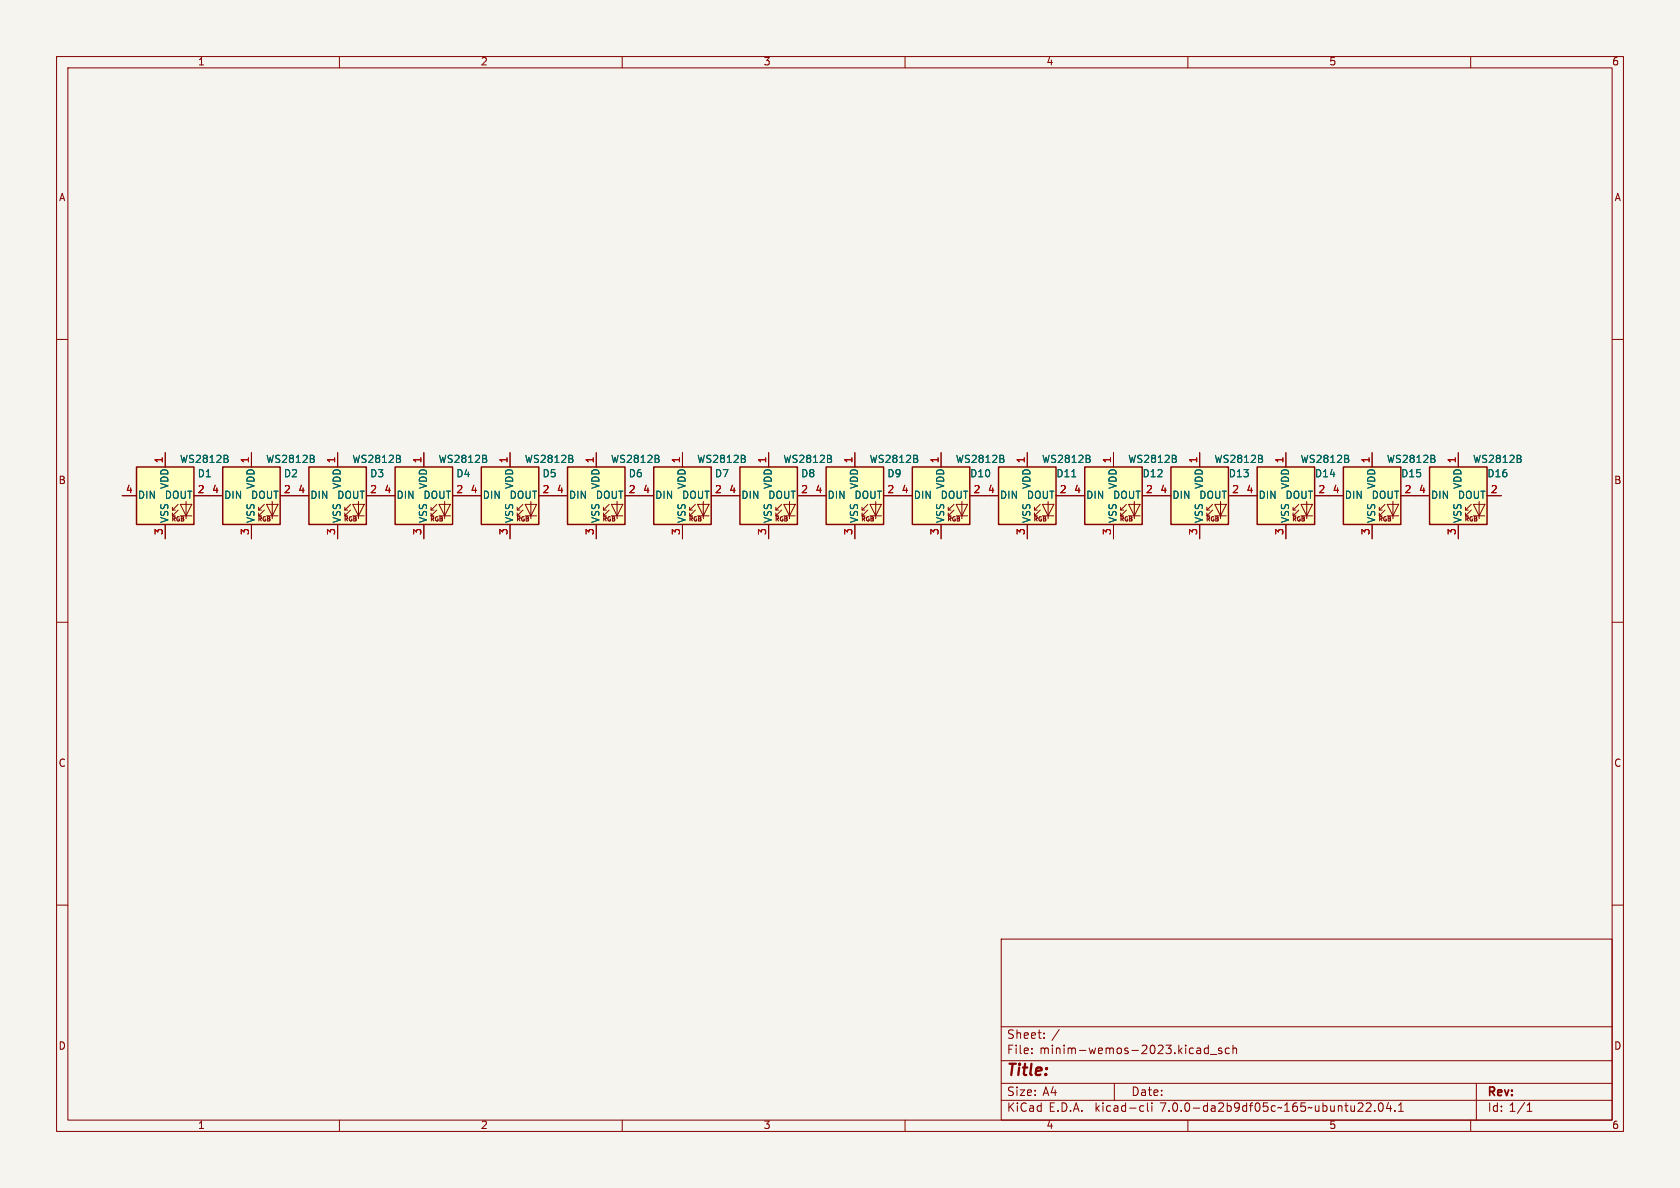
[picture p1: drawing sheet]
<svg xmlns="http://www.w3.org/2000/svg" width="297mm" height="210mm" viewBox="0 0 297 210" stroke-linecap="round" stroke-linejoin="round" font-family="sans-serif">
<path d="M0 0h297v210h-297z" fill="#f5f4ef" stroke="#f5f4ef" stroke-width=".18"/>
<g fill="none" stroke="#840000" stroke-width=".18">
<path d="M10 10h277v190h-277zM12 12h273v186h-273zM60 10v2M110 10v2M160 10v2M210 10v2M260 10v2M10 60h2M285 60h2M21.6 87.6h2.5M29.2 80v2.6M29.2 92.7v2.6"/>
<path d="M30.5 90.2h.5M31.5 90.2l-1 1v-.5M31.5 89.2l-1 1v-.5M31.9 89.2h2l-1 2zM31.9 91.2h2M32.9 88.6v3.1M34.3 87.6h5.1M44.4 80v2.6M44.4 92.7v2.6M45.7 90.2h.5M46.7 90.2l-1 1v-.5M46.7 89.2l-1 1v-.5"/>
<path d="M47.1 89.2h2l-1 2zM47.1 91.2h2M48.1 88.6v3.1M49.5 87.6h5.1M59.7 80v2.6M59.7 92.7v2.6M61 90.2h.5M62 90.2l-1 1v-.5M62 89.2l-1 1v-.5M62.4 89.2h2l-1 2zM62.4 91.2h2M63.4 88.6v3.1"/>
<path d="M64.8 87.6h5M74.9 80v2.6M74.9 92.7v2.6M76.2 90.2h.5M77.2 90.2l-1 1v-.5M77.2 89.2l-1 1v-.5M77.6 89.2h2l-1 2zM77.6 91.2h2M78.6 88.6v3.1M80 87.6h5.1M90.2 80v2.6M90.2 92.7v2.6"/>
<path d="M91.4 90.2h.5M92.5 90.2l-1.1 1v-.5M92.5 89.2l-1.1 1v-.5M92.8 89.2h2.1l-1 2zM92.8 91.2h2.1M93.9 88.6v3.1M95.2 87.6h5.1M105.4 80v2.6M105.4 92.7v2.6M106.7 90.2h.5M107.7 90.2l-1 1v-.5M107.7 89.2l-1 1v-.5"/>
<path d="M108.1 89.2h2l-1 2zM108.1 91.2h2M109.1 88.6v3.1M110.5 87.6h5.1M120.6 80v2.6M120.6 92.7v2.6M121.9 90.2h.5M122.9 90.2l-1 1v-.5M122.9 89.2l-1 1v-.5M123.3 89.2h2l-1 2zM123.3 91.2h2M124.3 88.6v3.1"/>
<path d="M125.7 87.6h5.1M135.9 80v2.6M135.9 92.7v2.6M137.2 90.2h.5M138.2 90.2l-1 1v-.5M138.2 89.2l-1 1v-.5M138.6 89.2h2l-1 2zM138.6 91.2h2M139.6 88.6v3.1M141 87.6h5M151.1 80v2.6M151.1 92.7v2.6"/>
<path d="M152.4 90.2h.5M153.4 90.2l-1 1v-.5M153.4 89.2l-1 1v-.5M153.8 89.2h2l-1 2zM153.8 91.2h2M154.8 88.6v3.1M156.2 87.6h5.1M166.4 80v2.6M166.4 92.7v2.6M167.6 90.2h.5M168.7 90.2l-1.1 1v-.5M168.7 89.2l-1.1 1v-.5"/>
<path d="M169 89.2h2.1l-1 2zM169 91.2h2.1M170.1 88.6v3.1M171.4 87.6h5.1M181.6 80v2.6M181.6 92.7v2.6M182.9 90.2h.5M183.9 90.2l-1 1v-.5M183.9 89.2l-1 1v-.5M184.3 89.2h2l-1 2zM184.3 91.2h2M185.3 88.6v3.1"/>
<path d="M186.7 87.6h5.1M196.8 80v2.6M196.8 92.7v2.6M198.1 90.2h.5M199.1 90.2l-1 1v-.5M199.1 89.2l-1 1v-.5M199.5 89.2h2l-1 2zM199.5 91.2h2M200.5 88.6v3.1M201.9 87.6h5.1M212.1 80v2.6M212.1 92.7v2.6"/>
<path d="M213.4 90.2h.5M214.4 90.2l-1 1v-.5M214.4 89.2l-1 1v-.5M214.8 89.2h2l-1 2zM214.8 91.2h2M215.8 88.6v3.1M217.2 87.6h5M227.3 80v2.6M227.3 92.7v2.6M228.6 90.2h.5M229.6 90.2l-1 1v-.5M229.6 89.2l-1 1v-.5"/>
<path d="M230 89.2h2l-1 2zM230 91.2h2M231 88.6v3.1M232.4 87.6h5.1M242.6 80v2.6M242.6 92.7v2.6M243.8 90.2h.5M244.9 90.2l-1.1 1v-.5M244.9 89.2l-1.1 1v-.5M245.2 89.2h2.1l-1 2zM245.2 91.2h2.1M246.3 88.6v3.1"/>
<path d="M247.6 87.6h5.1M257.8 80v2.6M257.8 92.7v2.6M259.1 90.2h.5M260.1 90.2l-1 1v-.5M260.1 89.2l-1 1v-.5M260.5 89.2h2l-1 2zM260.5 91.2h2M261.5 88.6v3.1M262.9 87.6h2.5M10 110h2M285 110h2"/>
<path d="M10 160h2M285 160h2M177 166h108v32h-108zM60 198v2M110 198v2M160 198v2M177 194.5h108M177 191.5h108M177 187.5h108M177 181.5h108M182.4 186.1v.2M182.4 185.3v.2"/>
<path d="M184.6 183.4v.2M184.6 182.6v.2M197 191.5v3M201.8 195.5h.4M202.2 196.4l-.4 .1M202.8 195v1.2l.3 .3M203.6 195v.1M203.6 195.5v1M210 198v2M213.6 184.8v1.5M213.6 185.3h-.4l-.3 .2v.5l.1 .2h.6M214 186.4h1.1"/>
<path d="M216 185.3h-.4l-.2 .2 .1 .2 .5 .1v.4h-.6M217.3 185.3h-.4l-.3 .2v.5l.2 .2h.5M218 185.4l.2-.1h.3l.1 1M218 184.8v1.5M241.5 195.1l.6-.1 .2 .1 .1 .3-.9 1.1h.9M243 196.3v.2M243.9 195h.1a.81 .81 0 0 1 .6 .6 .81 .81 0 0 1-.3 .8l-.1 .1a.81 .81 0 0 1-.6-.7 .81 .81 0 0 1 .3-.8zM245.5 194.9l-.4 1.1h.9M245.8 195.5v1M246.6 196.3v.2M247.2 196.5h.9M247.2 195.4l.5-.4v1.5"/>
<path d="M260 198v2M261 191.5v6.5M270 196.5h.8M270 195.4l.4-.4v1.5"/>
</g>
<g fill="#ffffc2" stroke="#ffffc2" stroke-width=".18">
<path d="M115.6 82.6h10.1v10.1h-10.1z"/>
<path d="M161.3 82.6h10.1v10.1h-10.1z"/>
<path d="M146 82.6h10.2v10.1h-10.2z"/>
<path d="M130.8 82.6h10.2v10.1h-10.2z"/>
<path d="M176.5 82.6h10.2v10.1h-10.2z"/>
<path d="M100.3 82.6h10.2v10.1h-10.2z"/>
<path d="M252.7 82.6h10.2v10.1h-10.2z"/>
<path d="M191.8 82.6h10.1v10.1h-10.1z"/>
<path d="M222.2 82.6h10.2v10.1h-10.2z"/>
<path d="M207 82.6h10.2v10.1h-10.2z"/>
<path d="M237.5 82.6h10.1v10.1h-10.1z"/>
<path d="M54.6 82.6h10.2v10.1h-10.2z"/>
<path d="M69.8 82.6h10.2v10.1h-10.2z"/>
<path d="M24.1 82.6h10.2v10.1h-10.2z"/>
<path d="M85.1 82.6h10.1v10.1h-10.1z"/>
<path d="M39.4 82.6h10.1v10.1h-10.1z"/>
</g>
<g fill="none" stroke="#840000" stroke-width=".25">
<path d="M24.1 82.6h10.2v10.1h-10.2zM39.4 82.6h10.1v10.1h-10.1zM54.6 82.6h10.2v10.1h-10.2zM69.8 82.6h10.2v10.1h-10.2zM85.1 82.6h10.1v10.1h-10.1zM100.3 82.6h10.2v10.1h-10.2zM115.6 82.6h10.1v10.1h-10.1zM130.8 82.6h10.2v10.1h-10.2zM146 82.6h10.2v10.1h-10.2zM161.3 82.6h10.1v10.1h-10.1zM176.5 82.6h10.2v10.1h-10.2zM191.8 82.6h10.1v10.1h-10.1z"/>
<path d="M207 82.6h10.2v10.1h-10.2zM222.2 82.6h10.2v10.1h-10.2zM237.5 82.6h10.1v10.1h-10.1zM252.7 82.6h10.2v10.1h-10.2z"/>
</g>
<g fill="none" stroke="#006464" stroke-width=".18">
<path d="M40.2 81.1l.1 .2-.1 .4M40.2 80.6v.4M55.5 81.1l.1 .2-.1 .4M55.5 80.6v.4M70.7 81.1l.1 .2-.1 .4M70.7 80.6v.4M85.9 81.1l.2 .2-.2 .4M85.9 80.6v.4M101.2 81.1l.1 .2-.1 .4M101.2 80.6v.4M116.4 81.1l.1 .2-.1 .4M116.4 80.6v.4"/>
<path d="M131.7 81.1l.1 .2-.1 .4M131.7 80.6v.4M146.9 81.1l.1 .2-.1 .4M146.9 80.6v.4M162.1 81.1l.2 .2-.2 .4M162.1 80.6v.4M177.4 81.1l.1 .2-.1 .4M177.4 80.6v.4M192.6 81.1l.1 .2-.1 .4M192.6 80.6v.4M207.9 81.1l.1 .2-.1 .4M207.9 80.6v.4"/>
<path d="M223.1 81.1l.1 .2-.1 .4M223.1 80.6v.4M238.3 81.1l.2 .2-.2 .4M238.3 80.6v.4M253.6 81.1l.1 .2-.1 .4M253.6 80.6v.4M268.8 81.1l.1 .2-.1 .4M268.8 80.6v.4"/>
</g>
<text font-size="2.8" fill="#840000" x="178" y="190.8">Title:</text>
<g font-size="2.1" fill="#840000">
<text x="178" y="183.9">Sheet:</text>
<text x="185.9" y="183.9">/</text>
<text x="178" y="186.6">File:</text>
<text x="183.8" y="186.6">minim-wemos-2023.kicad_sch</text>
<text x="178" y="196.8">KiCad</text>
<text x="178" y="194">Size:</text>
<text x="184.3" y="194">A4</text>
<text x="185.4" y="196.8">E.D.A.</text>
<text x="193.7" y="196.8">kicad-cli</text>
<text x="200" y="194">Date:</text>
<text x="205.2" y="196.8">7.0.0-da2b9df05c~165~ubuntu22.04.1</text>
<text x="263" y="194.2">Rev:</text>
<text x="263" y="196.8">Id: 1/1</text>
</g>
<g font-size="1.8" fill="#840000">
<text x="35" y="11.8">1</text>
<text x="85" y="11.8">2</text>
<text x="135" y="11.8">3</text>
<text x="185" y="11.8">4</text>
<text x="235" y="11.8">5</text>
<text x="285" y="11.8">6</text>
<text x="10.4" y="35.8">A</text>
<text x="285.4" y="35.8">A</text>
<text x="10.3" y="85.8">B</text>
<text x="285.3" y="85.8">B</text>
<text x="10.3" y="135.8">C</text>
<text x="285.3" y="135.8">C</text>
<text x="10.3" y="185.8">D</text>
<text x="285.3" y="185.8">D</text>
<text x="35" y="199.8">1</text>
<text x="85" y="199.8">2</text>
<text x="135" y="199.8">3</text>
<text x="185" y="199.8">4</text>
<text x="235" y="199.8">5</text>
<text x="285" y="199.8">6</text>
</g>
<g font-size="1.8" fill="#a90000">
<text x="29" y="81.9" transform="rotate(-90 29 81.9)">1</text>
<text x="44.2" y="81.9" transform="rotate(-90 44.2 81.9)">1</text>
<text x="59.4" y="81.9" transform="rotate(-90 59.4 81.9)">1</text>
<text x="74.7" y="81.9" transform="rotate(-90 74.7 81.9)">1</text>
<text x="89.9" y="81.9" transform="rotate(-90 89.9 81.9)">1</text>
<text x="105.2" y="81.9" transform="rotate(-90 105.2 81.9)">1</text>
<text x="120.4" y="81.9" transform="rotate(-90 120.4 81.9)">1</text>
<text x="135.6" y="81.9" transform="rotate(-90 135.6 81.9)">1</text>
<text x="150.9" y="81.9" transform="rotate(-90 150.9 81.9)">1</text>
<text x="166.1" y="81.9" transform="rotate(-90 166.1 81.9)">1</text>
<text x="181.4" y="81.9" transform="rotate(-90 181.4 81.9)">1</text>
<text x="196.6" y="81.9" transform="rotate(-90 196.6 81.9)">1</text>
<text x="211.8" y="81.9" transform="rotate(-90 211.8 81.9)">1</text>
<text x="227.1" y="81.9" transform="rotate(-90 227.1 81.9)">1</text>
<text x="242.3" y="81.9" transform="rotate(-90 242.3 81.9)">1</text>
<text x="257.6" y="81.9" transform="rotate(-90 257.6 81.9)">1</text>
<text x="22.2" y="87.4">4</text>
<text x="34.9" y="87.4">2</text>
<text x="37.4" y="87.4">4</text>
<text x="50.1" y="87.4">2</text>
<text x="52.7" y="87.4">4</text>
<text x="65.4" y="87.4">2</text>
<text x="67.9" y="87.4">4</text>
<text x="80.6" y="87.4">2</text>
<text x="83.2" y="87.4">4</text>
<text x="95.9" y="87.4">2</text>
<text x="98.4" y="87.4">4</text>
<text x="111.1" y="87.4">2</text>
<text x="113.6" y="87.4">4</text>
<text x="126.3" y="87.4">2</text>
<text x="128.9" y="87.4">4</text>
<text x="141.6" y="87.4">2</text>
<text x="144.1" y="87.4">4</text>
<text x="156.8" y="87.4">2</text>
<text x="159.4" y="87.4">4</text>
<text x="172.1" y="87.4">2</text>
<text x="174.6" y="87.4">4</text>
<text x="187.3" y="87.4">2</text>
<text x="189.8" y="87.4">4</text>
<text x="202.5" y="87.4">2</text>
<text x="205.1" y="87.4">4</text>
<text x="217.8" y="87.4">2</text>
<text x="220.3" y="87.4">4</text>
<text x="233" y="87.4">2</text>
<text x="235.6" y="87.4">4</text>
<text x="248.3" y="87.4">2</text>
<text x="250.8" y="87.4">4</text>
<text x="263.5" y="87.4">2</text>
<text x="29" y="94.6" transform="rotate(-90 29 94.6)">3</text>
<text x="44.2" y="94.6" transform="rotate(-90 44.2 94.6)">3</text>
<text x="59.4" y="94.6" transform="rotate(-90 59.4 94.6)">3</text>
<text x="74.7" y="94.6" transform="rotate(-90 74.7 94.6)">3</text>
<text x="89.9" y="94.6" transform="rotate(-90 89.9 94.6)">3</text>
<text x="105.2" y="94.6" transform="rotate(-90 105.2 94.6)">3</text>
<text x="120.4" y="94.6" transform="rotate(-90 120.4 94.6)">3</text>
<text x="135.6" y="94.6" transform="rotate(-90 135.6 94.6)">3</text>
<text x="150.9" y="94.6" transform="rotate(-90 150.9 94.6)">3</text>
<text x="166.1" y="94.6" transform="rotate(-90 166.1 94.6)">3</text>
<text x="181.4" y="94.6" transform="rotate(-90 181.4 94.6)">3</text>
<text x="196.6" y="94.6" transform="rotate(-90 196.6 94.6)">3</text>
<text x="211.8" y="94.6" transform="rotate(-90 211.8 94.6)">3</text>
<text x="227.1" y="94.6" transform="rotate(-90 227.1 94.6)">3</text>
<text x="242.3" y="94.6" transform="rotate(-90 242.3 94.6)">3</text>
<text x="257.6" y="94.6" transform="rotate(-90 257.6 94.6)">3</text>
</g>
<g font-size="1.8" fill="#006464">
<text x="31.7" y="82.1">WS2812B</text>
<text x="47" y="82.1">WS2812B</text>
<text x="62.2" y="82.1">WS2812B</text>
<text x="77.5" y="82.1">WS2812B</text>
<text x="92.7" y="82.1">WS2812B</text>
<text x="107.9" y="82.1">WS2812B</text>
<text x="123.2" y="82.1">WS2812B</text>
<text x="138.4" y="82.1">WS2812B</text>
<text x="153.7" y="82.1">WS2812B</text>
<text x="168.9" y="82.1">WS2812B</text>
<text x="184.1" y="82.1">WS2812B</text>
<text x="199.4" y="82.1">WS2812B</text>
<text x="214.6" y="82.1">WS2812B</text>
<text x="229.9" y="82.1">WS2812B</text>
<text x="245.1" y="82.1">WS2812B</text>
<text x="260.3" y="82.1">WS2812B</text>
<text x="24.4" y="88.5">DIN</text>
<text x="29" y="88.5">DOUT</text>
<text x="30" y="86.6" transform="rotate(-90 30 86.6)">VDD</text>
<text x="34.9" y="84.6">D1</text>
<text x="39.6" y="88.5">DIN</text>
<text x="44.3" y="88.5">DOUT</text>
<text x="45.3" y="86.6" transform="rotate(-90 45.3 86.6)">VDD</text>
<text x="50.1" y="84.6">D2</text>
<text x="54.9" y="88.5">DIN</text>
<text x="59.5" y="88.5">DOUT</text>
<text x="60.5" y="86.6" transform="rotate(-90 60.5 86.6)">VDD</text>
<text x="65.4" y="84.6">D3</text>
<text x="70.1" y="88.5">DIN</text>
<text x="74.7" y="88.5">DOUT</text>
<text x="75.8" y="86.6" transform="rotate(-90 75.8 86.6)">VDD</text>
<text x="80.6" y="84.6">D4</text>
<text x="85.3" y="88.5">DIN</text>
<text x="90" y="88.5">DOUT</text>
<text x="91" y="86.6" transform="rotate(-90 91 86.6)">VDD</text>
<text x="95.9" y="84.6">D5</text>
<text x="100.6" y="88.5">DIN</text>
<text x="105.2" y="88.5">DOUT</text>
<text x="106.2" y="86.6" transform="rotate(-90 106.2 86.6)">VDD</text>
<text x="111.1" y="84.6">D6</text>
<text x="115.8" y="88.5">DIN</text>
<text x="120.5" y="88.5">DOUT</text>
<text x="121.5" y="86.6" transform="rotate(-90 121.5 86.6)">VDD</text>
<text x="126.3" y="84.6">D7</text>
<text x="131.1" y="88.5">DIN</text>
<text x="135.7" y="88.5">DOUT</text>
<text x="136.7" y="86.6" transform="rotate(-90 136.7 86.6)">VDD</text>
<text x="141.6" y="84.6">D8</text>
<text x="146.3" y="88.5">DIN</text>
<text x="150.9" y="88.5">DOUT</text>
<text x="152" y="86.6" transform="rotate(-90 152 86.6)">VDD</text>
<text x="156.8" y="84.6">D9</text>
<text x="161.5" y="88.5">DIN</text>
<text x="166.2" y="88.5">DOUT</text>
<text x="167.2" y="86.6" transform="rotate(-90 167.2 86.6)">VDD</text>
<text x="171.4" y="84.6">D10</text>
<text x="176.8" y="88.5">DIN</text>
<text x="181.4" y="88.5">DOUT</text>
<text x="182.4" y="86.6" transform="rotate(-90 182.4 86.6)">VDD</text>
<text x="186.7" y="84.6">D11</text>
<text x="192" y="88.5">DIN</text>
<text x="196.7" y="88.5">DOUT</text>
<text x="197.7" y="86.6" transform="rotate(-90 197.7 86.6)">VDD</text>
<text x="201.9" y="84.6">D12</text>
<text x="207.3" y="88.5">DIN</text>
<text x="211.9" y="88.5">DOUT</text>
<text x="212.9" y="86.6" transform="rotate(-90 212.9 86.6)">VDD</text>
<text x="217.2" y="84.6">D13</text>
<text x="222.5" y="88.5">DIN</text>
<text x="227.1" y="88.5">DOUT</text>
<text x="228.2" y="86.6" transform="rotate(-90 228.2 86.6)">VDD</text>
<text x="232.4" y="84.6">D14</text>
<text x="237.7" y="88.5">DIN</text>
<text x="242.4" y="88.5">DOUT</text>
<text x="243.4" y="86.6" transform="rotate(-90 243.4 86.6)">VDD</text>
<text x="247.6" y="84.6">D15</text>
<text x="253" y="88.5">DIN</text>
<text x="257.6" y="88.5">DOUT</text>
<text x="258.6" y="86.6" transform="rotate(-90 258.6 86.6)">VDD</text>
<text x="262.9" y="84.6">D16</text>
<text x="30" y="92.5" transform="rotate(-90 30 92.5)">VSS</text>
<text x="45.3" y="92.5" transform="rotate(-90 45.3 92.5)">VSS</text>
<text x="60.5" y="92.5" transform="rotate(-90 60.5 92.5)">VSS</text>
<text x="75.8" y="92.5" transform="rotate(-90 75.8 92.5)">VSS</text>
<text x="91" y="92.5" transform="rotate(-90 91 92.5)">VSS</text>
<text x="106.2" y="92.5" transform="rotate(-90 106.2 92.5)">VSS</text>
<text x="121.5" y="92.5" transform="rotate(-90 121.5 92.5)">VSS</text>
<text x="136.7" y="92.5" transform="rotate(-90 136.7 92.5)">VSS</text>
<text x="152" y="92.5" transform="rotate(-90 152 92.5)">VSS</text>
<text x="167.2" y="92.5" transform="rotate(-90 167.2 92.5)">VSS</text>
<text x="182.4" y="92.5" transform="rotate(-90 182.4 92.5)">VSS</text>
<text x="197.7" y="92.5" transform="rotate(-90 197.7 92.5)">VSS</text>
<text x="212.9" y="92.5" transform="rotate(-90 212.9 92.5)">VSS</text>
<text x="228.2" y="92.5" transform="rotate(-90 228.2 92.5)">VSS</text>
<text x="243.4" y="92.5" transform="rotate(-90 243.4 92.5)">VSS</text>
<text x="258.6" y="92.5" transform="rotate(-90 258.6 92.5)">VSS</text>
</g>
<g font-size="1.1" fill="#840000">
<text x="30.3" y="92.3">RGB</text>
<text x="45.6" y="92.3">RGB</text>
<text x="60.8" y="92.3">RGB</text>
<text x="76" y="92.3">RGB</text>
<text x="91.3" y="92.3">RGB</text>
<text x="106.5" y="92.3">RGB</text>
<text x="121.8" y="92.3">RGB</text>
<text x="137" y="92.3">RGB</text>
<text x="152.2" y="92.3">RGB</text>
<text x="167.5" y="92.3">RGB</text>
<text x="182.7" y="92.3">RGB</text>
<text x="198" y="92.3">RGB</text>
<text x="213.2" y="92.3">RGB</text>
<text x="228.4" y="92.3">RGB</text>
<text x="243.7" y="92.3">RGB</text>
<text x="258.9" y="92.3">RGB</text>
</g>
</svg>
